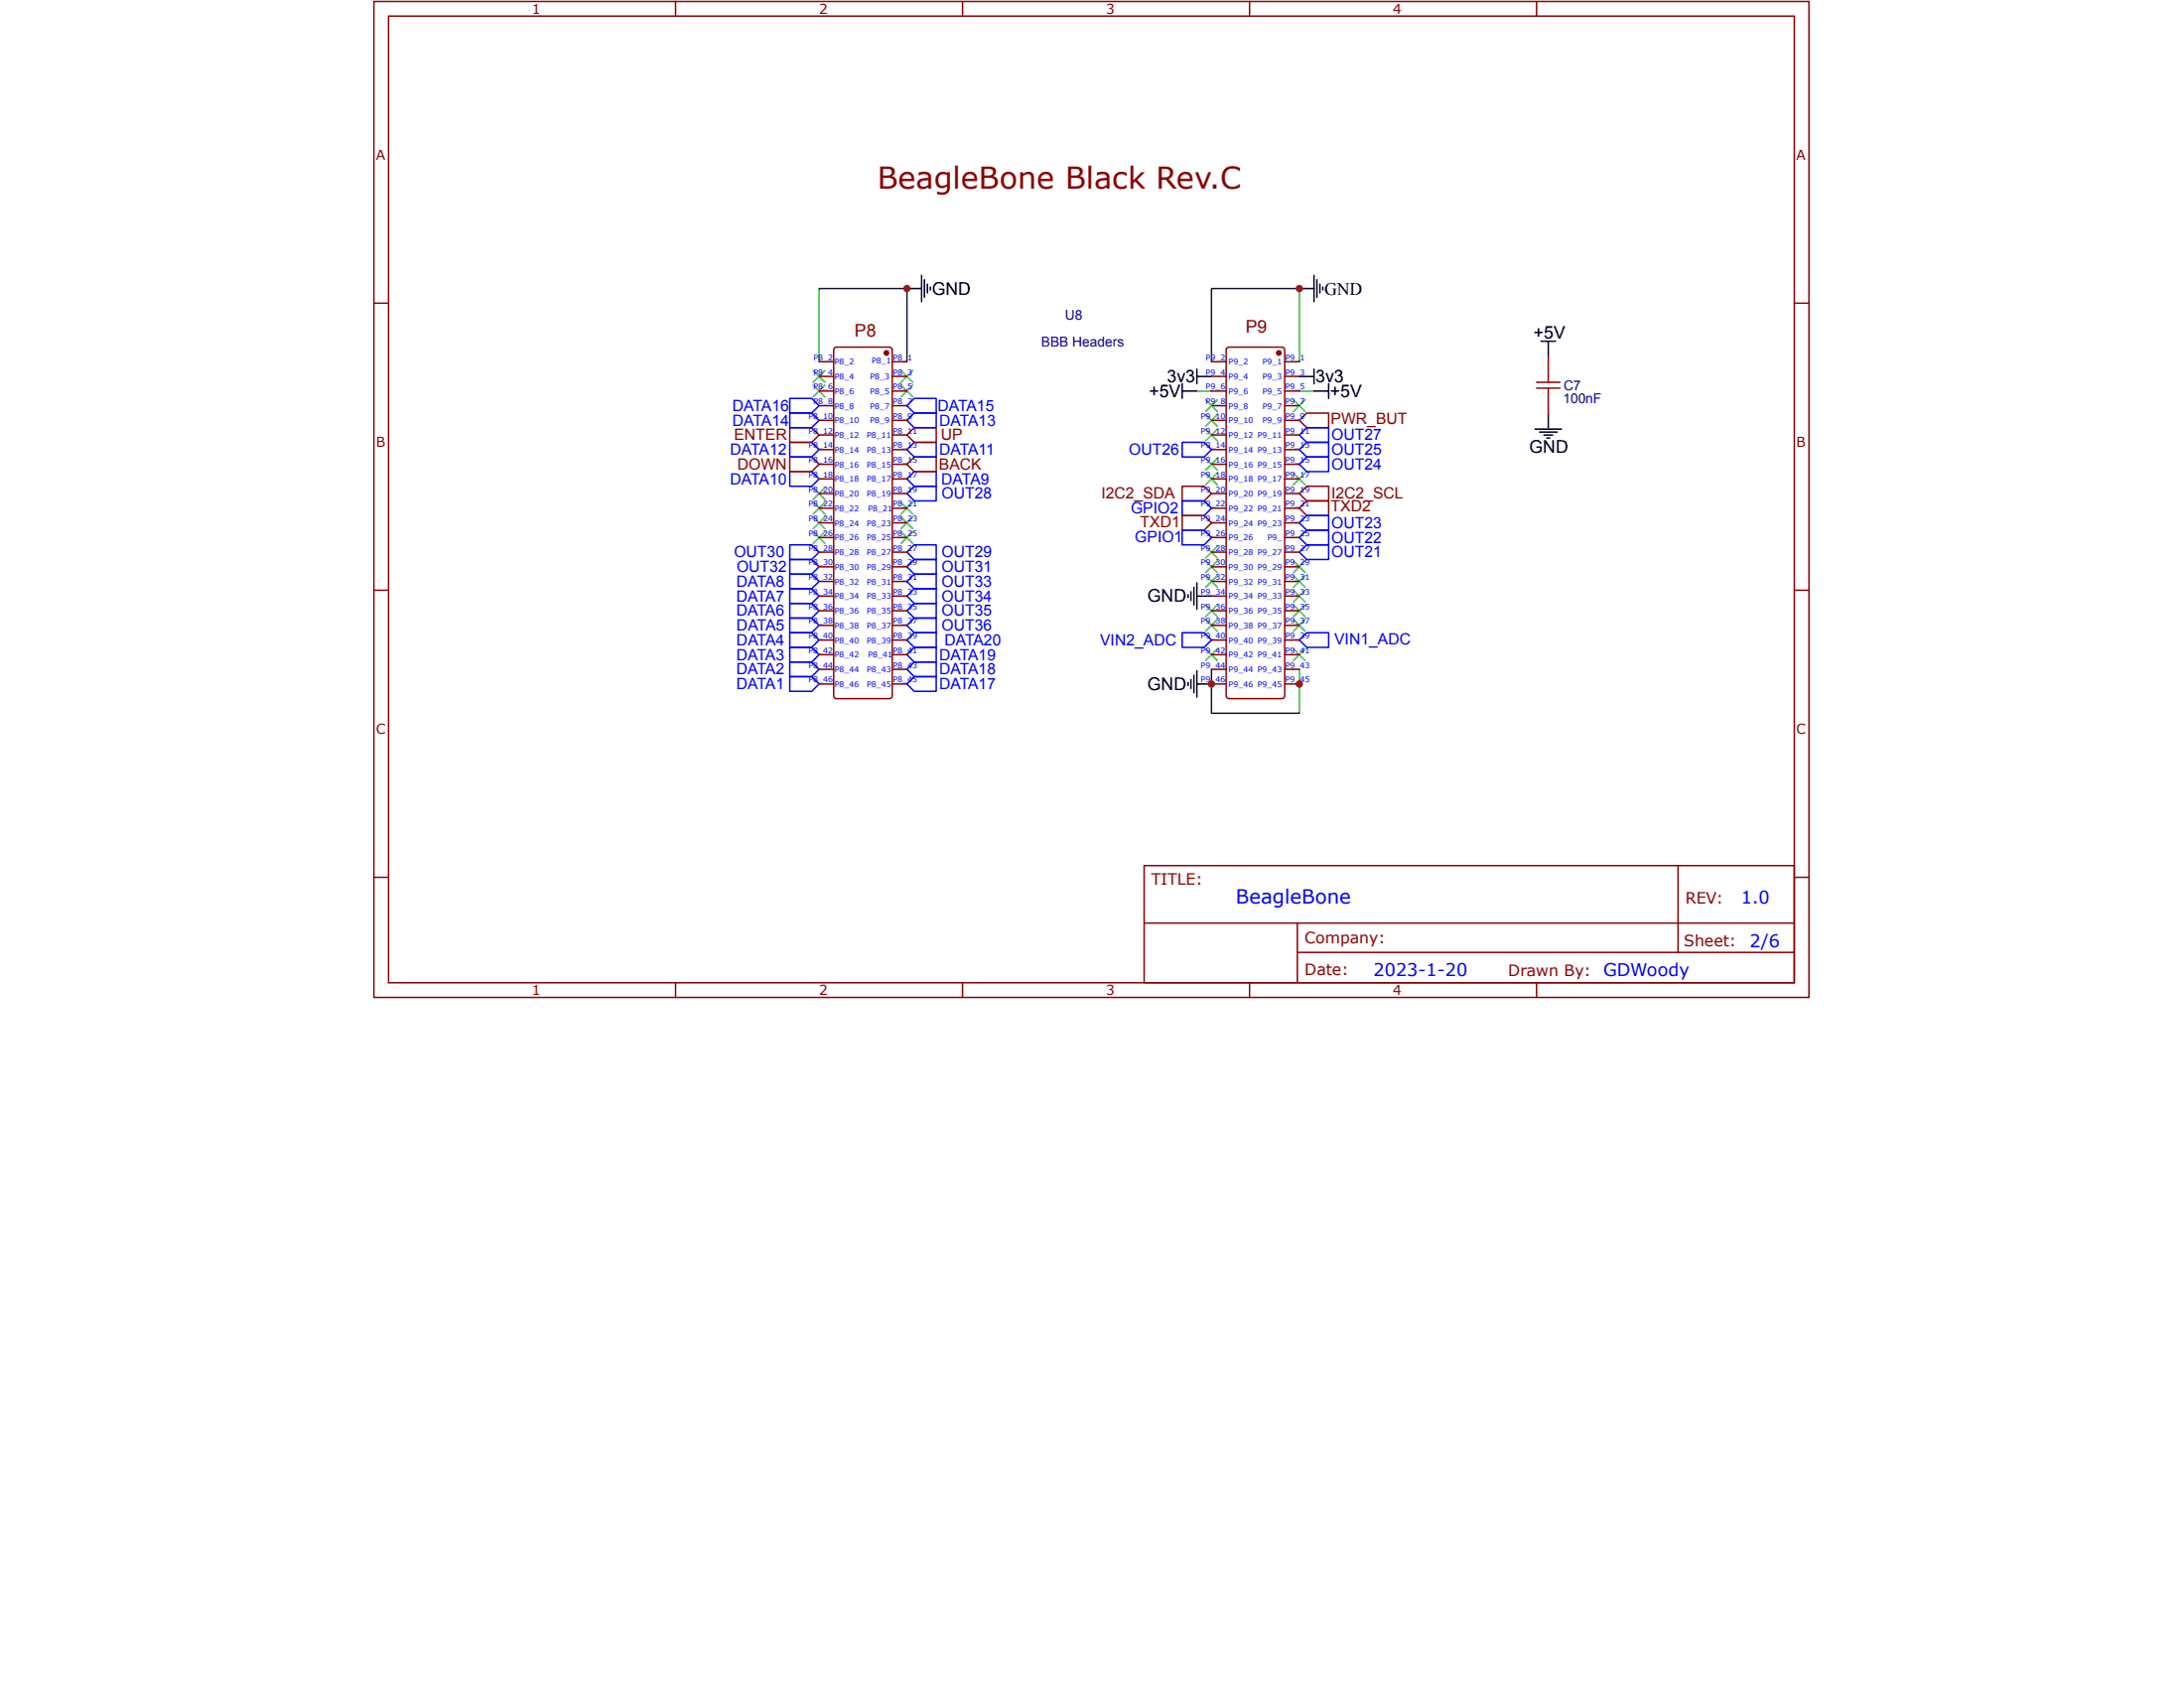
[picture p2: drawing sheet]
<svg xmlns="http://www.w3.org/2000/svg" width="279mm" height="216mm" viewBox="0 0 279 216" stroke-linecap="round" stroke-linejoin="round" font-family="sans-serif">
<g fill="none" stroke="#800" stroke-width=".19">
<path d="M47.8 .2h183.6v127.4h-183.6zM49.7 2.1h179.8v123.6h-179.8zM86.4 .2v1.9M123.1 .2v1.9M159.9 .2v1.9M196.6 .2v1.9M47.8 38.8h1.9M229.5 38.8h1.9M101 58.4h2.8l1 1-1 .9h-2.8zM101 54.7h2.8l1 .9-1 1h-2.8zM106.8 44.4h7h.2l.1 .4v44.2v.2l-.3 .2h-6.8l-.3-.2v-.2v-44.2zM116 59.4l1-1h2.8v1.9h-2.8z"/>
<path d="M116 55.6l1-.9h2.8v1.9h-2.8zM166.2 53.8l1-1h2.8v1.9h-2.8zM198.1 45.5v1.9M198.1 51.1v1.9M47.8 75.5h1.9M151.2 62.2h2.9l.9 .9-.9 1h-2.9zM151.2 65.9h2.9l.9 1-.9 .9h-2.9zM166.2 63.1l1-.9h2.8v1.9h-2.8zM167.2 64.1h2.8v1.8h-2.8l-1-.9zM229.5 75.5h1.9M47.8 112.2h1.9M146.4 110.7h83.1v15h-83.1z"/>
<path d="M146.4 118.1h83.1M166 118.1v7.5M214.7 110.7v11.1M229.5 112.2h1.9M86.4 125.7v1.9M123.1 125.7v1.9M159.9 125.7v1.9M166 121.8h63.5M196.6 125.7v1.9"/>
</g>
<g fill="none" stroke="#000" stroke-width=".19">
<path d="M116 36.9h1.9M117.9 35.2v3.4M118.3 35.8v2.2M118.6 36.3v1.2M119 36.7v.4M166.2 36.9h1.9M168.1 35.2v3.4M168.5 35.8v2.2M168.8 36.3v1.2M169.2 36.7v.4M151.2 50h1.9M151.2 49.1v1.9"/>
<path d="M153.1 48.1h1.9M153.1 47.2v1.9M166.2 48.1h1.9M168.1 47.2v1.9M168.1 50h1.9M170 49.1v1.9M196.4 54.9h3.4M196.9 55.3h2.3M197.1 43.6h1.9M197.5 55.6h1.1M197.9 56h.4M198.1 43.6v1.9"/>
<path d="M198.1 53v1.9M152 76.1v.3M152.4 75.7v1.1M152.7 75.1v2.3M153.1 74.6v3.3M153.1 76.2h1.9M152 87.3v.4M152.4 86.9v1.1M152.7 86.4v2.2M153.1 85.8v3.4M153.1 87.5h1.9"/>
</g>
<path d="M196.6 48.9h3M196.6 49.6h3M198.1 47.4v1.5M198.1 49.6v1.5" fill="none" stroke="#a00000" stroke-width=".19"/>
<path d="M104.8 46.3v-9.4h11.2v9.4M153.1 50h1.9M155 46.3v-9.4h11.2v9.4M166.2 50h1.9M155 85.6v5.6h11.2v-5.6" fill="none" stroke="#080" stroke-width=".19"/>
<g fill="#000">
<path d="M104 47.4l1.5 1.5zM104 48.9l1.5-1.5z"/>
<path d="M104 49.3l1.5 1.5zM104 50.8l1.5-1.5z"/>
<path d="M115.3 49.3l1.5 1.5zM115.3 50.8l1.5-1.5z"/>
<path d="M115.3 47.4l1.5 1.5zM116.8 47.4l-1.5 1.5z"/>
<path d="M154.2 51.1l1.5 1.5zM155.7 51.1l-1.5 1.5z"/>
<path d="M154.2 53l1.5 1.5zM155.7 53l-1.5 1.5z"/>
<path d="M154.2 54.9l1.5 1.5zM155.7 54.9l-1.5 1.5z"/>
<path d="M165.5 51.1l1.5 1.5zM165.5 52.6l1.5-1.5z"/>
<path d="M104 62.4l1.5 1.5zM104 63.9l1.5-1.5z"/>
<path d="M104 64.3l1.5 1.5zM104 65.8l1.5-1.5z"/>
<path d="M104 66.1l1.5 1.5zM104 67.6l1.5-1.5z"/>
<path d="M104 68l1.5 1.5zM104 69.5l1.5-1.5z"/>
<path d="M115.3 68l1.5 1.5zM116.8 68l-1.5 1.5z"/>
<path d="M115.3 66.1l1.5 1.5zM115.3 67.6l1.5-1.5z"/>
<path d="M115.3 64.3l1.5 1.5zM116.8 64.3l-1.5 1.5z"/>
<path d="M154.2 58.6l1.5 1.5zM154.2 60.1l1.5-1.5z"/>
<path d="M154.2 60.5l1.5 1.5zM155.7 60.5l-1.5 1.5z"/>
<path d="M154.2 69.9l1.5 1.5zM155.7 69.9l-1.5 1.5z"/>
<path d="M154.2 71.7l1.5 1.5zM154.2 73.2l1.5-1.5z"/>
<path d="M154.2 73.6l1.5 1.5zM155.7 73.6l-1.5 1.5z"/>
<path d="M154.2 77.4l1.5 1.5zM155.7 77.4l-1.5 1.5z"/>
<path d="M165.5 60.5l1.5 1.5zM165.5 62l1.5-1.5z"/>
<path d="M165.5 71.7l1.5 1.5zM165.5 73.2l1.5-1.5z"/>
<path d="M165.5 73.6l1.5 1.5zM165.5 75.1l1.5-1.5z"/>
<path d="M165.5 75.5l1.5 1.5zM165.5 77l1.5-1.5z"/>
<path d="M165.5 77.4l1.5 1.5zM165.5 78.9l1.5-1.5z"/>
<path d="M154.2 79.2l1.5 1.5zM155.7 79.2l-1.5 1.5z"/>
<path d="M154.2 83l1.5 1.5zM155.7 83l-1.5 1.5z"/>
<path d="M165.5 79.2l1.5 1.5zM165.5 80.7l1.5-1.5z"/>
<path d="M165.5 83l1.5 1.5zM165.5 84.5l1.5-1.5z"/>
</g>
<g fill="none" stroke="#3c3" stroke-width=".19">
<path d="M104 47.4l1.5 1.5M104 49.3l1.5 1.5M105.5 47.4l-1.5 1.5M105.5 49.3l-1.5 1.5M115.3 49.3l1.5 1.5M115.3 47.4l1.5 1.5M116.8 49.3l-1.5 1.5M116.8 47.4l-1.5 1.5M154.2 51.1l1.5 1.5M154.2 53l1.5 1.5M154.2 54.9l1.5 1.5M154.2 58.6l1.5 1.5"/>
<path d="M155.7 51.1l-1.5 1.5M155.7 53l-1.5 1.5M155.7 54.9l-1.5 1.5M155.7 58.6l-1.5 1.5M165.5 51.1l1.5 1.5M167 51.1l-1.5 1.5M104 62.4l1.5 1.5M104 64.3l1.5 1.5M104 66.1l1.5 1.5M104 68l1.5 1.5M105.5 62.4l-1.5 1.5M105.5 64.3l-1.5 1.5"/>
<path d="M105.5 66.1l-1.5 1.5M105.5 68l-1.5 1.5M115.3 68l1.5 1.5M115.3 66.1l1.5 1.5M115.3 64.3l1.5 1.5M116.8 68l-1.5 1.5M116.8 66.1l-1.5 1.5M116.8 64.3l-1.5 1.5M154.2 60.5l1.5 1.5M154.2 69.9l1.5 1.5M154.2 71.7l1.5 1.5M154.2 73.6l1.5 1.5"/>
<path d="M154.2 79.2l1.5 1.5M154.2 77.4l1.5 1.5M155.7 71.7l-1.5 1.5M155.7 60.5l-1.5 1.5M155.7 69.9l-1.5 1.5M155.7 73.6l-1.5 1.5M155.7 79.2l-1.5 1.5M155.7 77.4l-1.5 1.5M165.5 60.5l1.5 1.5M165.5 71.7l1.5 1.5M165.5 73.6l1.5 1.5M165.5 75.5l1.5 1.5"/>
<path d="M165.5 77.4l1.5 1.5M165.5 79.2l1.5 1.5M167 60.5l-1.5 1.5M167 71.7l-1.5 1.5M167 73.6l-1.5 1.5M167 75.5l-1.5 1.5M167 77.4l-1.5 1.5M167 79.2l-1.5 1.5M154.2 83l1.5 1.5M155.7 83l-1.5 1.5M165.5 83l1.5 1.5M167 83l-1.5 1.5"/>
</g>
<g fill="none" stroke="#00f" stroke-width=".19">
<path d="M101 56.6h2.8l1 .9-1 .9h-2.8zM101 52.8h2.8l1 1-1 .9h-2.8zM101 51h2.8l1 .9-1 .9h-2.8zM116 57.5l1-.9h2.8v1.8h-2.8zM116 53.8l1-1h2.8v1.9h-2.8zM116 51.9l1-.9h2.8v1.8h-2.8zM151.2 56.6h2.9l.9 .9-.9 .9h-2.9zM166.2 57.5l1-.9h2.8v1.8h-2.8zM167.2 54.7h2.8v1.9h-2.8l-1-1zM167.2 58.4h2.8v1.9h-2.8l-1-.9zM101 79.1h2.8l1 .9-1 .9h-2.8zM101 77.2h2.8l1 .9-1 1h-2.8z"/>
<path d="M101 75.3h2.8l1 .9-1 1h-2.8zM101 73.4h2.8l1 1-1 .9h-2.8zM101 71.6h2.8l1 .9-1 .9h-2.8zM101 69.7h2.8l1 .9-1 1h-2.8zM101 60.3h2.8l1 1-1 .9h-2.8zM116 80l1-.9h2.8v1.8h-2.8zM116 78.1l1-.9h2.8v1.9h-2.8zM116 76.2l1-.9h2.8v1.9h-2.8zM116 74.4l1-1h2.8v1.9h-2.8zM116 70.6l1-.9h2.8v1.9h-2.8zM116 63.1l1-.9h2.8v1.9h-2.8zM117 71.6h2.8v1.8h-2.8l-1-.9z"/>
<path d="M117 60.3h2.8v1.9h-2.8l-1-.9zM151.2 64.1h2.9l.9 .9-.9 .9h-2.9zM151.2 67.8h2.9l.9 1-.9 .9h-2.9zM166.2 66.9l1-1h2.8v1.9h-2.8zM167.2 67.8h2.8v1.9h-2.8l-1-.9zM167.2 69.7h2.8v1.9h-2.8l-1-1zM101 86.5h2.8l1 1-1 .9h-2.8zM101 84.7h2.8l1 .9-1 .9h-2.8zM101 82.8h2.8l1 .9-1 1h-2.8zM101 80.9h2.8l1 1-1 .9h-2.8zM116 87.5l1-1h2.8v1.9h-2.8zM116 85.6l1-.9h2.8v1.8h-2.8z"/>
<path d="M116 83.7l1-.9h2.8v1.9h-2.8zM116 81.9l1-1h2.8v1.9h-2.8zM151.2 80.9h2.9l.9 1-.9 .9h-2.9zM166.2 81.9l1-1h2.8v1.9h-2.8z"/>
</g>
<circle cx="113.4" cy="45.1" r=".28" fill="#800"/>
<g fill="none" stroke="#800" stroke-width=".19">
<path d="M104.8 46.3h1.9M104.8 48.1h1.9M104.8 50h1.9M104.8 51.9h1.9M104.8 53.8h1.9M104.8 55.6h1.9M104.8 57.5h1.9M104.8 59.4h1.9M114.1 46.3h1.9M114.1 48.1h1.9M114.1 50h1.9M114.1 51.9h1.9"/>
<path d="M114.1 53.8h1.9M114.1 55.6h1.9M114.1 57.5h1.9M114.1 59.4h1.9M155 46.3h1.9M155 48.1h1.9M155 50h1.9M155 51.9h1.9M155 53.8h1.9M155 55.6h1.9M155 57.5h1.9M155 59.4h1.9"/>
<path d="M164.4 46.3h1.8M164.4 48.1h1.8M164.4 50h1.8M164.4 51.9h1.8M164.4 53.8h1.8M164.4 55.6h1.8M164.4 57.5h1.8M164.4 59.4h1.8M104.8 80h1.9M104.8 78.1h1.9M104.8 76.2h1.9M104.8 74.4h1.9"/>
<path d="M104.8 72.5h1.9M104.8 61.3h1.9M104.8 70.6h1.9M104.8 63.1h1.9M104.8 68.8h1.9M104.8 65h1.9M104.8 66.9h1.9M114.1 80h1.9M114.1 78.1h1.9M114.1 76.2h1.9M114.1 74.4h1.9M114.1 72.5h1.9"/>
<path d="M114.1 61.3h1.9M114.1 70.6h1.9M114.1 63.1h1.9M114.1 68.8h1.9M114.1 65h1.9M114.1 66.9h1.9M155 80h1.9M155 78.1h1.9M155 76.2h1.9M155 74.4h1.9M155 72.5h1.9M155 61.3h1.9"/>
<path d="M155 70.6h1.9M155 63.1h1.9M155 68.8h1.9M155 65h1.9M155 66.9h1.9M164.4 80h1.8M164.4 78.1h1.8M164.4 76.2h1.8M164.4 74.4h1.8M164.4 72.5h1.8M164.4 61.3h1.8M164.4 70.6h1.8"/>
<path d="M164.4 63.1h1.8M164.4 68.8h1.8M164.4 65h1.8M164.4 66.9h1.8M104.8 87.5h1.9M104.8 85.6h1.9M104.8 83.7h1.9M104.8 81.9h1.9M114.1 87.5h1.9M114.1 85.6h1.9M114.1 83.7h1.9M114.1 81.9h1.9"/>
<path d="M155 87.5h1.9M155 85.6h1.9M155 83.7h1.9M155 81.9h1.9M164.4 87.5h1.8M164.4 85.6h1.8M164.4 83.7h1.8M164.4 81.9h1.8"/>
<circle cx="113.4" cy="45.1" r=".28"/>
</g>
<circle cx="163.6" cy="45.1" r=".28" fill="#800"/>
<g fill="none" stroke="#800" stroke-width=".19">
<path d="M157 44.4h7h.2l.2 .4v44.2l-.1 .2-.3 .2h-6.8l-.3-.2v-.2v-44.2z"/>
<circle cx="163.6" cy="45.1" r=".28"/>
</g>
<g fill="#c00">
<circle cx="155" cy="87.5" r=".47"/>
<circle cx="166.2" cy="36.9" r=".47"/>
<circle cx="116" cy="36.9" r=".47"/>
<circle cx="166.2" cy="87.5" r=".47"/>
</g>
<text font-size="3.8" fill="#800" x="112.2" y="24.2">BeagleBone Black Rev.C</text>
<text font-size="2.5" fill="#00f" x="158.1" y="115.5">BeagleBone</text>
<g font-size="2.2">
<text x="119.2" y="37.7">GND</text>
<text x="169.4" y="37.7">GND</text>
<text x="196.2" y="43.3">+5V</text>
<text x="147" y="50.8">+5V</text>
<text x="149.3" y="48.9">3v3</text>
<text x="168.3" y="48.9">3v3</text>
<text x="170.2" y="50.8">+5V</text>
<text x="195.6" y="57.9">GND</text>
<text x="146.8" y="77">GND</text>
<text x="146.8" y="88.3">GND</text>
</g>
<g font-size="2.2" fill="#800">
<text x="109.3" y="43.1">P8</text>
<text x="159.4" y="42.5">P9</text>
</g>
<g font-size="2.2" fill="#00f">
<text x="222.7" y="115.6">1.0</text>
<text x="175.7" y="124.9">2023-1-20</text>
<text x="223.9" y="121.1">2/6</text>
</g>
<g font-size="2" fill="#00f">
<text x="93.7" y="52.6">DATA16</text>
<text x="119.9" y="52.6">DATA15</text>
<text x="93.4" y="58.2">DATA12</text>
<text x="93.7" y="54.4">DATA14</text>
<text x="120.1" y="54.4">DATA13</text>
<text x="120.1" y="58.2">DATA11</text>
<text x="144.4" y="58.1">OUT26</text>
<text x="170.3" y="56.3">OUT27</text>
<text x="170.3" y="58.2">OUT25</text>
<text x="93.4" y="61.9">DATA10</text>
<text x="120.4" y="61.9">DATA9</text>
<text x="120.5" y="63.8">OUT28</text>
<text x="144.7" y="65.6">GPIO2</text>
<text x="170.3" y="60">OUT24</text>
<text x="93.9" y="71.3">OUT30</text>
<text x="120.5" y="71.3">OUT29</text>
<text x="145.2" y="69.4">GPIO1</text>
<text x="170.3" y="67.5">OUT23</text>
<text x="170.3" y="69.4">OUT22</text>
<text x="170.3" y="71.3">OUT21</text>
<text x="94.2" y="76.9">DATA7</text>
<text x="94.2" y="75">DATA8</text>
<text x="94.2" y="73.2">OUT32</text>
<text x="120.5" y="73.2">OUT31</text>
<text x="120.5" y="76.9">OUT34</text>
<text x="120.5" y="75">OUT33</text>
<text x="94.2" y="78.8">DATA6</text>
<text x="94.2" y="82.5">DATA4</text>
<text x="94.2" y="80.7">DATA5</text>
<text x="120.5" y="80.7">OUT36</text>
<text x="120.5" y="78.8">OUT35</text>
<text x="120.8" y="82.5">DATA20</text>
<text x="140.7" y="82.5">VIN2_ADC</text>
<text x="170.7" y="82.5">VIN1_ADC</text>
<text x="94.2" y="88.2">DATA1</text>
<text x="94.2" y="86.3">DATA2</text>
<text x="94.2" y="84.4">DATA3</text>
<text x="120.1" y="88.1">DATA17</text>
<text x="120.1" y="86.3">DATA18</text>
<text x="120.1" y="84.4">DATA19</text>
</g>
<g font-size="2" fill="#800">
<text x="93.9" y="56.3">ENTER</text>
<text x="120.4" y="56.3">UP</text>
<text x="170.3" y="54.2">PWR_BUT</text>
<text x="94.3" y="60.1">DOWN</text>
<text x="120.1" y="60">BACK</text>
<text x="140.9" y="63.8">I2C2_SDA</text>
<text x="170.3" y="65.4">TXD2</text>
<text x="170.3" y="63.8">I2C2_SCL</text>
<text x="145.9" y="67.5">TXD1</text>
<text x="147.3" y="113.1">TITLE:</text>
<text x="215.6" y="115.6">REV:</text>
<text x="166.9" y="124.8">Date:</text>
<text x="166.9" y="120.7">Company:</text>
<text x="192.9" y="124.8">Drawn By: GDWoody</text>
<text x="215.4" y="121">Sheet:</text>
</g>
<g font-size="1.7" fill="#800">
<text x="68.1" y="1.8">1</text>
<text x="104.8" y="1.8">2</text>
<text x="141.5" y="1.8">3</text>
<text x="178.2" y="1.8">4</text>
<text x="48.1" y="20.4">A</text>
<text x="229.8" y="20.4">A</text>
<text x="48.1" y="57.1">B</text>
<text x="229.8" y="57.1">B</text>
<text x="48.1" y="93.9">C</text>
<text x="229.8" y="93.9">C</text>
<text x="68.1" y="127.3">1</text>
<text x="104.8" y="127.3">2</text>
<text x="141.5" y="127.3">3</text>
<text x="178.2" y="127.3">4</text>
</g>
<g font-size="1.7" fill="#000080">
<text x="136.3" y="40.9">U8</text>
<text x="133.2" y="44.3">BBB Headers</text>
<text x="199.9" y="51.6">100nF</text>
<text x="200" y="49.9">C7</text>
</g>
<g font-size="1" fill="#00f">
<text x="104.1" y="48">P8_4</text>
<text x="104.1" y="46.1">P8_2</text>
<text x="106.8" y="46.6">P8_2</text>
<text x="111.5" y="46.5">P8_1</text>
<text x="114.2" y="46.1">P8_1</text>
<text x="114.2" y="48">P8_3</text>
<text x="154.3" y="46.1">P9_2</text>
<text x="154.3" y="48">P9_4</text>
<text x="157.2" y="46.6">P9_2</text>
<text x="161.5" y="46.6">P9_1</text>
<text x="164.4" y="48">P9_3</text>
<text x="164.4" y="46.1">P9_1</text>
<text x="103.4" y="53.6">P8_10</text>
<text x="104.1" y="51.7">P8_8</text>
<text x="104.1" y="49.8">P8_6</text>
<text x="106.8" y="52.3">P8_8</text>
<text x="106.8" y="50.4">P8_6</text>
<text x="106.8" y="48.5">P8_4</text>
<text x="111.3" y="48.5">P8_3</text>
<text x="111.3" y="50.4">P8_5</text>
<text x="111.3" y="52.3">P8_7</text>
<text x="114.2" y="49.8">P8_5</text>
<text x="114.2" y="51.7">P8_7</text>
<text x="114.2" y="53.6">P8_9</text>
<text x="153.6" y="53.6">P9_10</text>
<text x="154.3" y="49.8">P9_6</text>
<text x="154.3" y="51.7">P9_8</text>
<text x="157.2" y="48.5">P9_4</text>
<text x="157.2" y="50.4">P9_6</text>
<text x="157.2" y="52.3">P9_8</text>
<text x="161.5" y="52.3">P9_7</text>
<text x="161.5" y="50.4">P9_5</text>
<text x="161.5" y="48.5">P9_3</text>
<text x="164.4" y="53.6">P9_9</text>
<text x="164.4" y="51.7">P9_7</text>
<text x="164.4" y="49.8">P9_5</text>
<text x="103.4" y="59.2">P8_16</text>
<text x="103.4" y="57.3">P8_14</text>
<text x="103.4" y="55.5">P8_12</text>
<text x="106.8" y="59.8">P8_16</text>
<text x="106.8" y="57.9">P8_14</text>
<text x="106.8" y="56">P8_12</text>
<text x="106.8" y="54.1">P8_10</text>
<text x="110.9" y="56">P8_11</text>
<text x="110.9" y="57.9">P8_13</text>
<text x="110.9" y="59.8">P8_15</text>
<text x="111.3" y="54.1">P8_9</text>
<text x="114.2" y="55.5">P8_11</text>
<text x="114.2" y="57.3">P8_13</text>
<text x="114.2" y="59.2">P8_15</text>
<text x="153.6" y="55.5">P9_12</text>
<text x="153.6" y="57.3">P9_14</text>
<text x="153.6" y="59.2">P9_16</text>
<text x="157.2" y="54.1">P9_10</text>
<text x="157.2" y="56">P9_12 P9_11</text>
<text x="157.2" y="57.9">P9_14 P9_13</text>
<text x="157.2" y="59.8">P9_16 P9_15</text>
<text x="161.5" y="54.1">P9_9</text>
<text x="164.4" y="59.2">P9_15</text>
<text x="164.4" y="57.3">P9_13</text>
<text x="164.4" y="55.5">P9_11</text>
<text x="103.4" y="64.8">P8_22</text>
<text x="103.4" y="62.9">P8_20</text>
<text x="103.4" y="61.1">P8_18</text>
<text x="106.8" y="65.4">P8_22</text>
<text x="106.8" y="63.5">P8_20</text>
<text x="106.8" y="61.6">P8_18</text>
<text x="110.9" y="61.6">P8_17</text>
<text x="110.9" y="63.5">P8_19</text>
<text x="111.1" y="65.4">P8_21</text>
<text x="114.2" y="61.1">P8_17</text>
<text x="114.2" y="62.9">P8_19</text>
<text x="114.2" y="64.8">P8_21</text>
<text x="153.6" y="61.1">P9_18</text>
<text x="153.6" y="62.9">P9_20</text>
<text x="153.6" y="64.8">P9_22</text>
<text x="157.2" y="61.6">P9_18 P9_17</text>
<text x="157.2" y="63.5">P9_20 P9_19</text>
<text x="157.2" y="65.4">P9_22 P9_21</text>
<text x="164.4" y="64.8">P9_21</text>
<text x="164.4" y="62.9">P9_19</text>
<text x="164.4" y="61.1">P9_17</text>
<text x="103.4" y="70.4">P8_28</text>
<text x="103.4" y="68.6">P8_26</text>
<text x="103.4" y="66.7">P8_24</text>
<text x="106.8" y="71">P8_28</text>
<text x="106.8" y="69.1">P8_26</text>
<text x="106.8" y="67.3">P8_24</text>
<text x="110.9" y="67.3">P8_23</text>
<text x="110.9" y="69.1">P8_25</text>
<text x="110.9" y="71">P8_27</text>
<text x="114.2" y="66.7">P8_23</text>
<text x="114.2" y="68.6">P8_25</text>
<text x="114.2" y="70.4">P8_27</text>
<text x="153.6" y="66.7">P9_24</text>
<text x="153.6" y="68.6">P9_26</text>
<text x="153.6" y="70.4">P9_28</text>
<text x="157.2" y="67.3">P9_24 P9_23</text>
<text x="157.2" y="69.1">P9_26</text>
<text x="157.2" y="71">P9_28 P9_27</text>
<text x="162.2" y="69.1">P9_</text>
<text x="164.4" y="70.4">P9_27</text>
<text x="164.4" y="68.6">P9_25</text>
<text x="164.4" y="66.7">P9_23</text>
<text x="103.4" y="77.9">P8_36</text>
<text x="103.4" y="76.1">P8_34</text>
<text x="103.4" y="74.2">P8_32</text>
<text x="103.4" y="72.3">P8_30</text>
<text x="106.8" y="76.6">P8_34</text>
<text x="106.8" y="74.7">P8_32</text>
<text x="106.8" y="72.9">P8_30</text>
<text x="110.9" y="72.9">P8_29</text>
<text x="110.9" y="74.7">P8_31</text>
<text x="110.9" y="76.6">P8_33</text>
<text x="114.2" y="72.3">P8_29</text>
<text x="114.2" y="74.2">P8_31</text>
<text x="114.2" y="76.1">P8_33</text>
<text x="114.2" y="77.9">P8_35</text>
<text x="153.6" y="72.3">P9_30</text>
<text x="153.6" y="74.2">P9_32</text>
<text x="153.6" y="76.1">P9_34</text>
<text x="153.6" y="77.9">P9_36</text>
<text x="157.2" y="72.9">P9_30 P9_29</text>
<text x="157.2" y="74.7">P9_32 P9_31</text>
<text x="157.2" y="76.6">P9_34 P9_33</text>
<text x="164.4" y="77.9">P9_35</text>
<text x="164.4" y="76.1">P9_33</text>
<text x="164.4" y="74.2">P9_31</text>
<text x="164.4" y="72.3">P9_29</text>
<text x="103.4" y="83.6">P8_42</text>
<text x="103.4" y="81.7">P8_40</text>
<text x="103.4" y="79.8">P8_38</text>
<text x="106.8" y="82.2">P8_40</text>
<text x="106.8" y="80.4">P8_38</text>
<text x="106.8" y="78.5">P8_36</text>
<text x="110.9" y="78.5">P8_35</text>
<text x="110.9" y="80.4">P8_37</text>
<text x="110.9" y="82.2">P8_39</text>
<text x="114.2" y="79.8">P8_37</text>
<text x="114.2" y="81.7">P8_39</text>
<text x="114.2" y="83.6">P8_41</text>
<text x="153.6" y="79.8">P9_38</text>
<text x="153.6" y="81.7">P9_40</text>
<text x="153.6" y="83.6">P9_42</text>
<text x="157.2" y="78.5">P9_36 P9_35</text>
<text x="157.2" y="80.4">P9_38 P9_37</text>
<text x="157.2" y="82.2">P9_40 P9_39</text>
<text x="164.4" y="83.6">P9_41</text>
<text x="164.4" y="81.7">P9_39</text>
<text x="164.4" y="79.8">P9_37</text>
<text x="103.4" y="87.3">P8_46</text>
<text x="103.4" y="85.4">P8_44</text>
<text x="106.8" y="87.9">P8_46</text>
<text x="106.8" y="86">P8_44</text>
<text x="106.8" y="84.1">P8_42</text>
<text x="110.9" y="86">P8_43</text>
<text x="110.9" y="87.9">P8_45</text>
<text x="111.1" y="84.1">P8_41</text>
<text x="114.2" y="85.4">P8_43</text>
<text x="114.2" y="87.3">P8_45</text>
<text x="153.6" y="85.4">P9_44</text>
<text x="153.6" y="87.3">P9_46</text>
<text x="157.2" y="84.1">P9_42 P9_41</text>
<text x="157.2" y="86">P9_44 P9_43</text>
<text x="157.2" y="87.9">P9_46 P9_45</text>
<text x="164.4" y="87.3">P9_45</text>
<text x="164.4" y="85.4">P9_43</text>
</g>
</svg>
